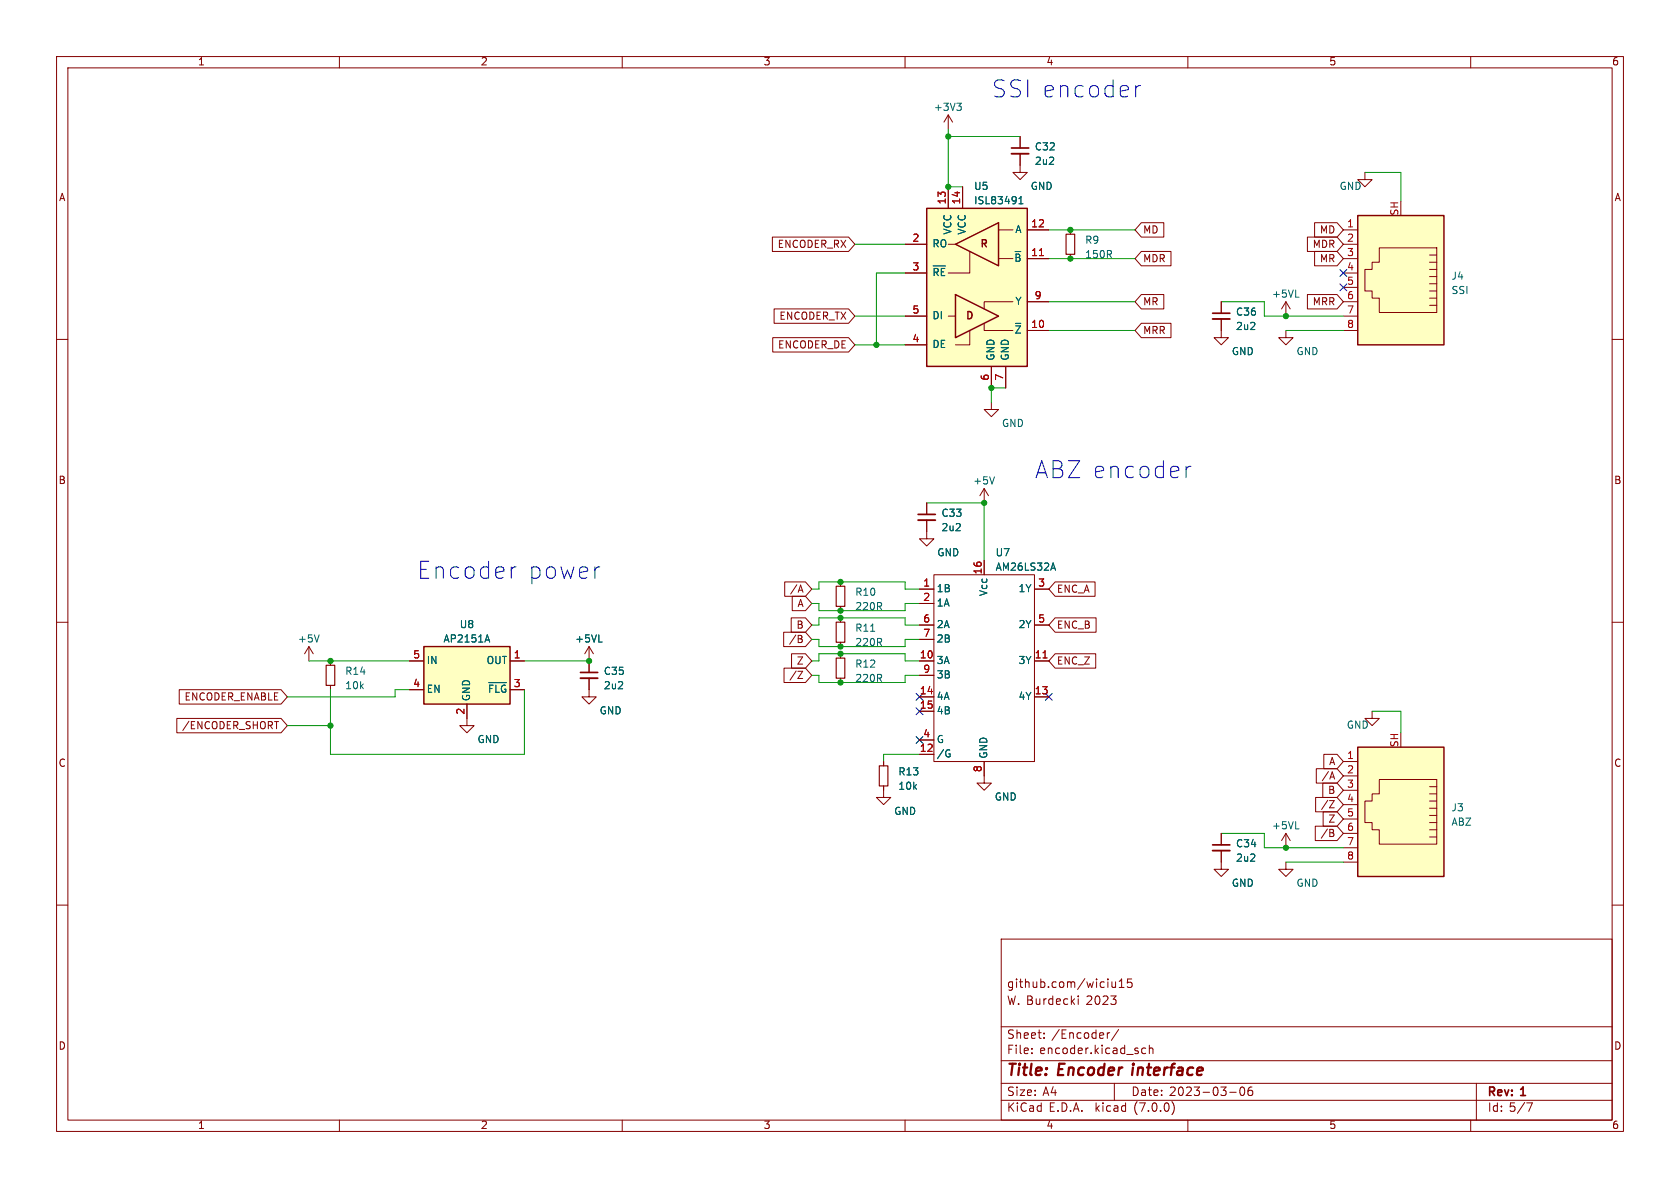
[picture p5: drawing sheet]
<svg xmlns="http://www.w3.org/2000/svg" width="297mm" height="210mm" viewBox="0 0 297 210" stroke-linecap="round" stroke-linejoin="round" font-family="sans-serif">
<g fill="none" stroke="#840000" stroke-width=".18">
<path d="M10 10h277v190h-277zM12 12h273v186h-273zM60 10v2M110 10v2M160 10v2M210 10v2M260 10v2M167.6 20.3v2.6M167.6 33v3.8M167.6 20.3l-.7 1.3M167.6 20.3l.8 1.3M170.2 33v3.8"/>
<path d="M180.3 27.2v3.3h1.3l-1.3 1.3-1.2-1.3h1.2M180.3 24.1v2.1M201.8 39.4h3.9v2.5h-3.9l-1.1-1.3zM232.4 39.4h4l1.1 1.2-1.1 1.3h-4zM241.3 30.5v1.3h1.3l-1.3 1.2-1.3-1.2h1.3M10 60h2M136.5 41.9h13.5l1.1 1.3-1.1 1.3h-13.5zM136.6 59.7h13.4l1.1 1.3-1.1 1.2h-13.4zM136.9 54.6h13.1l1.1 1.3-1.1 1.3h-13.1zM160 55.9h3.8M160 43.2h3.8M160 48.3h3.8"/>
<path d="M167.6 55.9h1.3M167.6 43.2h1.3M171.4 58.4v2.6h-2.5M171.4 44.5v3.8h-3.8M174 57.2v1.2h5.1M176.5 45.7h2.6M176.5 40.6h2.6M179.1 53.3h-5.1v1.3M181.6 58.4h3.8M181.6 45.7h3.8M181.6 40.6h3.8M181.6 53.3h3.8"/>
<path d="M189.2 40.6v.8M189.2 45v.7M201.8 44.4h5.2v2.6h-5.2l-1.1-1.3zM201.8 57.1h5.2v2.6h-5.2l-1.1-1.3zM201.8 52.1h3.9v2.5h-3.9l-1.1-1.3zM215.9 56.4v3.3h1.3l-1.3 1.3-1.3-1.3h1.3M215.9 53.3v2.1M227.3 58.4v1.3h1.3l-1.3 1.3-1.2-1.3h1.2M227.3 53.3l-.7 1.3M227.3 53.3v2.6M227.3 53.3l.8 1.3M231.1 41.9h5.3l1.1 1.3-1.1 1.3h-5.3z"/>
<path d="M231.1 52.1h5.3l1.1 1.2-1.1 1.3h-5.3zM232.4 44.4h4l1.1 1.3-1.1 1.3h-4zM237.5 55.9h2.5M237.5 43.2h2.5M237.5 58.4h2.5M237.5 45.7h2.5M237.5 40.6h2.5M237.5 48.3h2.5M237.5 53.3h2.5M237.5 50.8h2.5M243.8 43.8h10.2v11.4h-10.2v-2.5h-1.2v-1.3h-1.3v-3.8h1.3v-1.2h1.2zM252.7 45.1h1.3"/>
<path d="M252.7 46.4h1.3M252.7 47.6h1.3M252.7 48.9h1.3M252.7 50.2h1.3M252.7 51.4h1.3M252.7 52.7h1.3M252.7 54h1.3M285 60h2M160 61h3.8M175.3 71.1v1.3h1.2l-1.2 1.3-1.3-1.3h1.3M175.3 64.8v3.8M177.8 64.8v3.8"/>
<path d="M163.8 91.9v3.4h1.3l-1.3 1.2-1.2-1.2h1.2M163.8 88.9v2M174 86.4v2.5M174 99.1v2.5M174 86.4l-.8 1.2M174 86.4l.8 1.2M10 110h2M54.6 114.3l-.8 1.3M54.6 114.3v2.5M54.6 114.3l.8 1.3M58.4 116.8v.8M72.4 116.8h2.5"/>
<path d="M90.2 116.8h2.5M104.1 119.9v3.3h1.3l-1.3 1.3-1.2-1.3h1.2M104.1 114.3v4.6M104.1 114.3l-.7 1.3M104.1 114.3l.8 1.3M138.5 111.8h3.9l1.1 1.2-1.1 1.3h-3.9zM138.6 118.1h3.8l1.1 1.3-1.1 1.3h-3.8zM138.7 102.9h3.7l1.1 1.2-1.1 1.3h-3.7zM139.9 109.2h2.5l1.1 1.3-1.1 1.3h-2.5zM139.9 115.6h2.5l1.1 1.2-1.1 1.3h-2.5zM140.1 105.4h2.3l1.1 1.3-1.1 1.3h-2.3zM140.8 118.6l-1.1 1.6"/>
<path d="M141.1 118.7h.8l-.8 1.2h.8M141.2 104.3h.6M141.5 103.4l.5 1.3M141.5 112.3l.3 .3-.3 .3 .3 .1v.3l-.2 .3h-.5M148.6 102.9v.7M148.6 107.2v.8M148.6 109.2v.8M148.6 113.5v.8M148.6 115.6v.7M148.6 119.9v.8M162.6 116.8h2.5M162.6 104.1h2.5"/>
<path d="M162.6 106.7h2.5M162.6 110.5h2.5M162.6 113h2.5M162.6 119.4h2.5M165.1 101.6h17.8v33h-17.8zM182.9 116.8h2.5M182.9 104.1h2.5M182.9 110.5h2.5M186.5 102.9h7.1v2.5h-7.1l-1.1-1.3zM186.5 115.6h7.2v2.5h-7.2l-1.1-1.3zM186.5 109.2h7.3v2.6h-7.3l-1.1-1.3zM285 110h2"/>
<path d="M31.3 127h18.4l1.1 1.3-1.1 1.2h-18.4zM31.7 121.9h18l1.1 1.3-1.1 1.3h-18zM48.5 127.6h.8M58.4 121.2v.7M72.4 121.9h2.5M82.5 124.5v3.8h1.3l-1.3 1.2-1.2-1.2h1.2M90.2 121.9h2.5M156.2 138.9v2.1h1.3l-1.3 1.2-1.3-1.2h1.3M156.2 134.6v.8M162.6 133.4h2.5M162.6 123.2h2.5M162.6 125.7h2.5"/>
<path d="M162.6 130.8h2.5M174 134.6v3.8h1.3l-1.3 1.3-1.3-1.3h1.3M182.9 123.2h2.5M232.7 135.9h3.7l1.1 1.3-1.1 1.2h-3.7zM233.9 138.4h2.5l1.1 1.3-1.1 1.3h-2.5zM234 133.3h2.4l1.1 1.3-1.1 1.3h-2.4zM235.2 137.4h.6M235.5 136.4l.4 1.3M237.5 134.6h2.5M237.5 137.2h2.5M237.5 139.7h2.5M242.6 125.7v1.3h1.2l-1.2 1.3-1.3-1.3h1.3"/>
<path d="M243.8 137.8h10.2v11.4h-10.2v-2.5h-1.2v-1.3h-1.3v-3.8h1.3v-1.3h1.2zM252.7 139.1h1.3M10 160h2M215.9 150.4v3.3h1.3l-1.3 1.2-1.3-1.2h1.3M215.9 147.3v2.1M227.3 152.4v1.3h1.3l-1.3 1.2-1.2-1.2h1.2M227.3 147.3v2.6M227.3 147.3l-.7 1.3M227.3 147.3l.8 1.3M232.5 146h3.9l1.1 1.3-1.1 1.3h-3.9zM232.6 141h3.8l1.1 1.2-1.1 1.3h-3.8zM233.9 143.5h2.5l1.1 1.3-1.1 1.3h-2.5z"/>
<path d="M234.7 141.5l-1.1 1.6M235 141.5h.9l-.9 1.3h.9M235.5 146.6l.3 .2-.3 .4 .3 .1v.3l-.2 .3h-.5M237.5 142.2h2.5M237.5 144.8h2.5M237.5 147.3h2.5M237.5 149.9h2.5M237.5 152.4h2.5M252.7 140.3h1.3M252.7 141.6h1.3M252.7 142.9h1.3M252.7 144.1h1.3"/>
<path d="M252.7 145.4h1.3M252.7 146.7h1.3M252.7 148h1.3M285 160h2M177 166h108v32h-108zM190.5 176.1l.1 .1M190.6 176.1v.1M190.6 176.6v1M190.7 176.1l-.1 .1M196.6 173.6v.9l.4 .1 .2-.2M197.2 173.6v1M197.9 174.6h.8"/>
<path d="M197.9 173.5l.4-.4v1.5M200.1 173.1h-.7l-.1 .7 .2-.2 .5 .1 .1 .2v.5l-.2 .2-.6-.2M60 198v2M110 198v2M160 198v2M177 194.5h108M177 191.5h108M177 187.5h108M177 181.5h108M182.4 186.1v.2M182.4 185.3v.2M184.6 183.4v.2"/>
<path d="M184.6 182.6v.2M195.8 182.6v1M196.2 182.6h-.3l-.1 .2M197 191.5v3M197.8 182l-1.3 1.9M202.5 185.3h-.4l-.3 .2v.5l.2 .2h.5M203.2 185.4l.2-.1h.4v1M203.2 184.8v1.5M207.2 194.8a1.74 1.74 0 0 1 0 2.2M210 198v2M217.4 193.1h1.1M219.4 192.2h.1a.81 .81 0 0 1 .6 .6 .81 .81 0 0 1-.3 .8l-.1 .1a.81 .81 0 0 1-.6-.7 .81 .81 0 0 1 .3-.8z"/>
<path d="M221.3 192.2a.59 .59 0 0 0-.7 .6v.6l.2 .2 .4 .1 .2-.2 .1-.5-.2-.2-.4-.1-.3 .3M260 198v2M261 191.5v6.5M269.9 195h1l-.6 1.5"/>
</g>
<g fill="#ffffc2" stroke="#ffffc2" stroke-width=".18">
<path d="M163.8 36.8h17.8v28h-17.8z"/>
<path d="M74.9 114.3h15.3v10.2h-15.3z"/>
<path d="M240 132.1h15.3v22.8h-15.3z"/>
<path d="M240 38.1h15.3v22.9h-15.3z"/>
</g>
<path d="M163.8 36.8h17.8v28h-17.8zM240 38.1h15.3v22.9h-15.3zM168.9 52.1l7.6 3.8-7.6 3.8zM168.9 43.2l7.6-3.8v7.6zM74.9 114.3h15.3v10.2h-15.3zM240 132.1h15.3v22.8h-15.3z" fill="none" stroke="#840000" stroke-width=".25"/>
<g fill="none" stroke="#006464" stroke-width=".18">
<path d="M169.2 18.2h.7l-.4 .5M169.7 18.7l.2 .3v.3l-.2 .2M180.1 36h.8M180.1 35.1l.4-.3v1.2M165 47h2.1M165.9 47.9l-.1-.4h-.7v1.2M167 47.5h-.6v1.2M179.5 44.5h1M179.5 57.2h1M179.6 57.6h.8l-.8 1.3h.8M180.3 45.3l-.1-.3-.6-.1v1.3M229.1 52.5h.6"/>
<path d="M175.8 84.3l-.4 1.3M186.2 99.5l.4 1.3M56.4 112.2l-.4 1.3M85.8 113.1h.7M86.1 112.2l.5 1.3M105.9 113.5h.6M86.4 120.7h3.1M87.2 121.1h-.6v1.3M87.7 121.1v1.3M89.4 121.2h-.5l-.3 .5M167.7 133.3h.3l-.1 .5M229.1 146.5h.6"/>
</g>
<path d="M183.8 45.2h.7M184.4 116.3h.7" fill="none" stroke="#a90000" stroke-width=".18"/>
<path d="M178.8 27.2h3.1M214.4 56.4h3M162.3 91.9h3.1M102.6 119.9h3.1M214.4 150.4h3" fill="none" stroke="#840000" stroke-width=".33"/>
<path d="M178.8 26.2h3.1M214.4 55.4h3M162.3 90.9h3.1M102.6 118.9h3.1M214.4 149.4h3" fill="none" stroke="#840000" stroke-width=".3"/>
<path d="M188.5 41.4h1.5v3.6h-1.5zM57.7 117.6h1.5v3.6h-1.5zM147.8 110h1.6v3.5h-1.6zM147.8 116.3h1.6v3.6h-1.6zM147.8 103.6h1.6v3.6h-1.6zM155.4 135.4h1.6v3.5h-1.6z" fill="none" stroke="#840000" stroke-width=".2"/>
<path d="M200.8 15.1v2M201.6 15.1a.77 .77 0 0 0-.8 .6M209.7 82.4v2M210.5 82.4a.77 .77 0 0 0-.8 .6M91.2 100.2l-.5 .2M105.7 100.2h.3" fill="none" stroke="#0000c2" stroke-width=".18"/>
<g fill="none" stroke="#009600" stroke-width=".18">
<path d="M167.6 22.9v10.1h2.6M167.6 24.1h12.7M241.3 30.5h6.3v5.1M151.1 55.9h8.9M151.1 43.2h8.9M160 48.3h-5.1v12.7M185.4 53.3h15.3M185.4 58.4h15.3M185.4 40.6h15.3M185.4 45.7h15.3M215.9 53.3h7.6v2.6h14M227.3 58.4h10.2"/>
<path d="M151.1 61h8.9M177.8 68.6h-2.5v2.5M163.8 88.9h10.2v10.2M54.6 116.8h17.8M92.7 116.8h11.4M143.5 104.1h1.3v-1.2h15.2v1.2h2.6M143.5 106.7h1.3v1.3h15.2v-1.3h2.6M143.5 110.5h1.3v-1.3h15.2v1.3h2.6M143.5 113h1.3v1.3h15.2v-1.3h2.6M143.5 116.8h1.3v-1.2h15.2v1.2h2.6M143.5 119.4h1.3v1.3h15.2v-1.3h2.6M50.8 128.3h7.6"/>
<path d="M58.4 121.9v11.5h34.3v-11.5M72.4 121.9h-2.6v1.3h-19M162.6 133.4h-6.4v1.2M242.6 125.7h5v3.8M215.9 147.3h7.6v2.6h14M227.3 152.4h10.2"/>
</g>
<path d="M236.9 47.7l1.2 1.2M236.9 50.2l1.2 1.2M238.1 47.7l-1.2 1.2M238.1 50.2l-1.2 1.2M162 130.2l1.2 1.2M162 125.1l1.2 1.2M162 122.6l1.2 1.2M163.2 122.6l-1.2 1.2M163.2 130.2l-1.2 1.2M163.2 125.1l-1.2 1.2M184.8 122.6l1.2 1.2M186 122.6l-1.2 1.2" fill="none" stroke="#000084" stroke-width=".18"/>
<g fill="#009600" stroke="#009600" stroke-width=".18">
<circle cx="148.6" cy="120.7" r=".46"/>
<circle cx="148.6" cy="115.6" r=".46"/>
<circle cx="58.4" cy="128.3" r=".46"/>
<circle cx="58.4" cy="116.8" r=".46"/>
<circle cx="104.1" cy="116.8" r=".46"/>
<circle cx="154.9" cy="61" r=".46"/>
<circle cx="175.3" cy="68.6" r=".46"/>
<circle cx="167.6" cy="33" r=".46"/>
<circle cx="189.2" cy="40.6" r=".46"/>
<circle cx="167.6" cy="24.1" r=".46"/>
<circle cx="148.6" cy="109.2" r=".46"/>
<circle cx="148.6" cy="102.9" r=".46"/>
<circle cx="148.6" cy="108" r=".46"/>
<circle cx="148.6" cy="114.3" r=".46"/>
<circle cx="174" cy="88.9" r=".46"/>
<circle cx="227.3" cy="55.9" r=".46"/>
<circle cx="227.3" cy="149.9" r=".46"/>
<circle cx="189.2" cy="45.7" r=".46"/>
</g>
<g font-size="4.2" fill="#0000c2">
<text x="175.3" y="17.8">SSI encoder</text>
<text x="182.9" y="85.1">ABZ encoder</text>
<text x="73.7" y="102.9">Encoder</text>
<text x="93.1" y="102.9">power</text>
</g>
<g font-size="2.8" fill="#840000">
<text x="178" y="190.8">Title:</text>
<text x="187.1" y="190.8">Encoder</text>
<text x="200.8" y="190.8">interface</text>
</g>
<g font-size="2.1" fill="#840000">
<text x="178" y="177.9">W. Burdecki</text>
<text x="178" y="174.9">github.com/wiciu15</text>
<text x="192" y="177.9">2023</text>
<text x="178" y="183.9">Sheet:</text>
<text x="185.9" y="183.9">/Encoder/</text>
<text x="178" y="186.6">File:</text>
<text x="183.8" y="186.6">encoder.kicad_sch</text>
<text x="178" y="196.8">KiCad</text>
<text x="178" y="194">Size:</text>
<text x="184.3" y="194">A4</text>
<text x="185.4" y="196.8">E.D.A.</text>
<text x="193.7" y="196.8">kicad</text>
<text x="200" y="194">Date:</text>
<text x="200.6" y="196.8">(7.0.0)</text>
<text x="206.7" y="194">2023-03-06</text>
<text x="263" y="194.2">Rev:</text>
<text x="263" y="196.8">Id: 5/7</text>
<text x="269" y="194.2">1</text>
</g>
<g font-size="1.8" fill="#840000">
<text x="35" y="11.8">1</text>
<text x="85" y="11.8">2</text>
<text x="135" y="11.8">3</text>
<text x="185" y="11.8">4</text>
<text x="235" y="11.8">5</text>
<text x="285" y="11.8">6</text>
<text x="10.4" y="35.8">A</text>
<text x="285.4" y="35.8">A</text>
<text x="202.1" y="41.6">MD</text>
<text x="233.2" y="41.6">MD</text>
<text x="137.4" y="44.1">ENCODER_RX</text>
<text x="173.2" y="44.1">R</text>
<text x="202.1" y="46.6">MDR</text>
<text x="231.9" y="44.1">MDR</text>
<text x="233.2" y="46.6">MR</text>
<text x="137.7" y="56.8">ENCODER_TX</text>
<text x="170.6" y="56.8">D</text>
<text x="202.1" y="59.3">MRR</text>
<text x="202.1" y="54.3">MR</text>
<text x="231.9" y="54.3">MRR</text>
<text x="137.4" y="61.9">ENCODER_DE</text>
<text x="10.3" y="85.8">B</text>
<text x="285.3" y="85.8">B</text>
<text x="139.5" y="105.1">/A</text>
<text x="140.9" y="107.6">A</text>
<text x="186.8" y="105.1">ENC_A</text>
<text x="139.4" y="113.9">/B</text>
<text x="140.7" y="111.4">B</text>
<text x="186.8" y="111.4">ENC_B</text>
<text x="140.7" y="117.8">Z</text>
<text x="186.8" y="117.8">ENC_Z</text>
<text x="32.5" y="124.1">ENCODER_ENABLE</text>
<text x="32.1" y="129.2">/ENCODER_SHORT</text>
<text x="10.3" y="135.8">C</text>
<text x="234.8" y="135.5">A</text>
<text x="285.3" y="135.8">C</text>
<text x="233.5" y="138.1">/A</text>
<text x="234.7" y="140.6">B</text>
<text x="233.3" y="148.2">/B</text>
<text x="234.7" y="145.7">Z</text>
<text x="10.3" y="185.8">D</text>
<text x="285.3" y="185.8">D</text>
<text x="35" y="199.8">1</text>
<text x="85" y="199.8">2</text>
<text x="135" y="199.8">3</text>
<text x="185" y="199.8">4</text>
<text x="235" y="199.8">5</text>
<text x="285" y="199.8">6</text>
</g>
<g font-size="1.8" fill="#006464">
<text x="165" y="19.9">+3V3</text>
<text x="182.9" y="26.9">C32</text>
<text x="182.9" y="29.4">2u2</text>
<text x="172.1" y="33.8">U5</text>
<text x="182.2" y="33.8">GND</text>
<text x="236.8" y="33.8">GND</text>
<text x="168.5" y="41.6" transform="rotate(-90 168.5 41.6)">VCC</text>
<text x="171" y="41.6" transform="rotate(-90 171 41.6)">VCC</text>
<text x="172.1" y="36.4">ISL83491</text>
<text x="179.4" y="41.5">A</text>
<text x="164.8" y="44">RO</text>
<text x="179.2" y="47.2">~{B}</text>
<text x="191.8" y="43.4">R9</text>
<text x="191.8" y="45.9">150R</text>
<text x="164.8" y="49.7">~{RE}</text>
<text x="224.8" y="52.9">+5VL</text>
<text x="256.5" y="49.7">J4</text>
<text x="256.5" y="52.3">SSI</text>
<text x="164.8" y="56.7">DI</text>
<text x="179.4" y="54.2">Y</text>
<text x="218.4" y="56.1">C36</text>
<text x="218.4" y="58.6">2u2</text>
<text x="164.8" y="61.8">DE</text>
<text x="176.1" y="63.8" transform="rotate(-90 176.1 63.8)">GND</text>
<text x="178.6" y="63.8" transform="rotate(-90 178.6 63.8)">GND</text>
<text x="217.7" y="63.1">GND</text>
<text x="229.1" y="63.1">GND</text>
<text x="177.1" y="75.8">GND</text>
<text x="172" y="85.9">+5V</text>
<text x="166.4" y="91.6">C33</text>
<text x="166.4" y="94.2">2u2</text>
<text x="165.6" y="98.6">GND</text>
<text x="176" y="98.6">U7</text>
<text x="176" y="101.2">AM26LS32A</text>
<text x="151.1" y="105.6">R10</text>
<text x="165.6" y="105">1B</text>
<text x="165.6" y="107.5">1A</text>
<text x="174.8" y="105.5" transform="rotate(-90 174.8 105.5)">Vcc</text>
<text x="179.9" y="105">1Y</text>
<text x="52.6" y="113.9">+5V</text>
<text x="78.3" y="113.9">AP2151A</text>
<text x="81.2" y="111.3">U8</text>
<text x="101.6" y="113.9">+5VL</text>
<text x="151.1" y="112">R11</text>
<text x="151.1" y="108.1">220R</text>
<text x="165.6" y="111.3">2A</text>
<text x="165.6" y="113.9">2B</text>
<text x="179.9" y="111.3">2Y</text>
<text x="61" y="119.6">R14</text>
<text x="75.4" y="117.7">IN</text>
<text x="85.9" y="117.7">OUT</text>
<text x="106.7" y="119.6">C35</text>
<text x="151.1" y="114.5">220R</text>
<text x="151.1" y="118.3">R12</text>
<text x="165.6" y="117.7">3A</text>
<text x="179.9" y="117.7">3Y</text>
<text x="61" y="122.1">10k</text>
<text x="75.4" y="122.7">EN</text>
<text x="83.4" y="124" transform="rotate(-90 83.4 124)">GND</text>
<text x="86.1" y="123.4">~{FLG}</text>
<text x="106.7" y="122.1">2u2</text>
<text x="151.1" y="120.8">220R</text>
<text x="165.6" y="124">4A</text>
<text x="165.6" y="120.2">3B</text>
<text x="179.9" y="124">4Y</text>
<text x="84.4" y="131.6">GND</text>
<text x="106" y="126.6">GND</text>
<text x="165.6" y="126.6">4B</text>
<text x="165.6" y="131.6">G</text>
<text x="238" y="129.1">GND</text>
<text x="158.8" y="137.4">R13</text>
<text x="165.6" y="134.2">/G</text>
<text x="174.8" y="134.1" transform="rotate(-90 174.8 134.1)">GND</text>
<text x="158.8" y="139.9">10k</text>
<text x="175.8" y="141.8">GND</text>
<text x="256.5" y="143.7">J3</text>
<text x="158" y="144.3">GND</text>
<text x="224.8" y="146.9">+5VL</text>
<text x="256.5" y="146.2">ABZ</text>
<text x="218.4" y="150.1">C34</text>
<text x="218.4" y="152.6">2u2</text>
<text x="217.7" y="157">GND</text>
<text x="229.1" y="157">GND</text>
</g>
<g font-size="1.8" fill="#a90000">
<text x="167.4" y="36.2" transform="rotate(-90 167.4 36.2)">13</text>
<text x="169.9" y="36.2" transform="rotate(-90 169.9 36.2)">14</text>
<text x="182.2" y="40.4">12</text>
<text x="238.1" y="40.4">1</text>
<text x="247.4" y="38.2" transform="rotate(-90 247.4 38.2)">SH</text>
<text x="161.3" y="42.9">2</text>
<text x="182.2" y="45.5">11</text>
<text x="238.1" y="42.9">2</text>
<text x="238.1" y="45.5">3</text>
<text x="161.3" y="48">3</text>
<text x="182.8" y="53.1">9</text>
<text x="238.1" y="48">4</text>
<text x="238.1" y="50.5">5</text>
<text x="238.1" y="53.1">6</text>
<text x="161.3" y="55.6">5</text>
<text x="182.2" y="58.2">10</text>
<text x="238.1" y="55.6">7</text>
<text x="238.1" y="58.2">8</text>
<text x="161.3" y="60.7">4</text>
<text x="175" y="67.3" transform="rotate(-90 175 67.3)">6</text>
<text x="177.5" y="67.3" transform="rotate(-90 177.5 67.3)">7</text>
<text x="173.7" y="101.6" transform="rotate(-90 173.7 101.6)">16</text>
<text x="163.2" y="103.9">1</text>
<text x="163.2" y="106.4">2</text>
<text x="183.5" y="103.9">3</text>
<text x="163.2" y="110.2">6</text>
<text x="163.2" y="112.8">7</text>
<text x="183.5" y="110.2">5</text>
<text x="73" y="116.6">5</text>
<text x="90.8" y="116.6">1</text>
<text x="162.6" y="116.6">10</text>
<text x="163.2" y="119.1">9</text>
<text x="182.9" y="116.6">11</text>
<text x="73" y="121.7">4</text>
<text x="90.8" y="121.7">3</text>
<text x="162.6" y="122.9">14</text>
<text x="162.6" y="125.5">15</text>
<text x="182.9" y="122.9">13</text>
<text x="82.3" y="126.4" transform="rotate(-90 82.3 126.4)">2</text>
<text x="163.2" y="130.6">4</text>
<text x="162.6" y="133.1">12</text>
<text x="173.7" y="136.6" transform="rotate(-90 173.7 136.6)">8</text>
<text x="238.1" y="134.4">1</text>
<text x="238.1" y="136.9">2</text>
<text x="247.4" y="132.1" transform="rotate(-90 247.4 132.1)">SH</text>
<text x="238.1" y="139.4">3</text>
<text x="238.1" y="142">4</text>
<text x="238.1" y="144.5">5</text>
<text x="238.1" y="147.1">6</text>
<text x="238.1" y="149.6">7</text>
<text x="238.1" y="152.1">8</text>
</g>
</svg>
